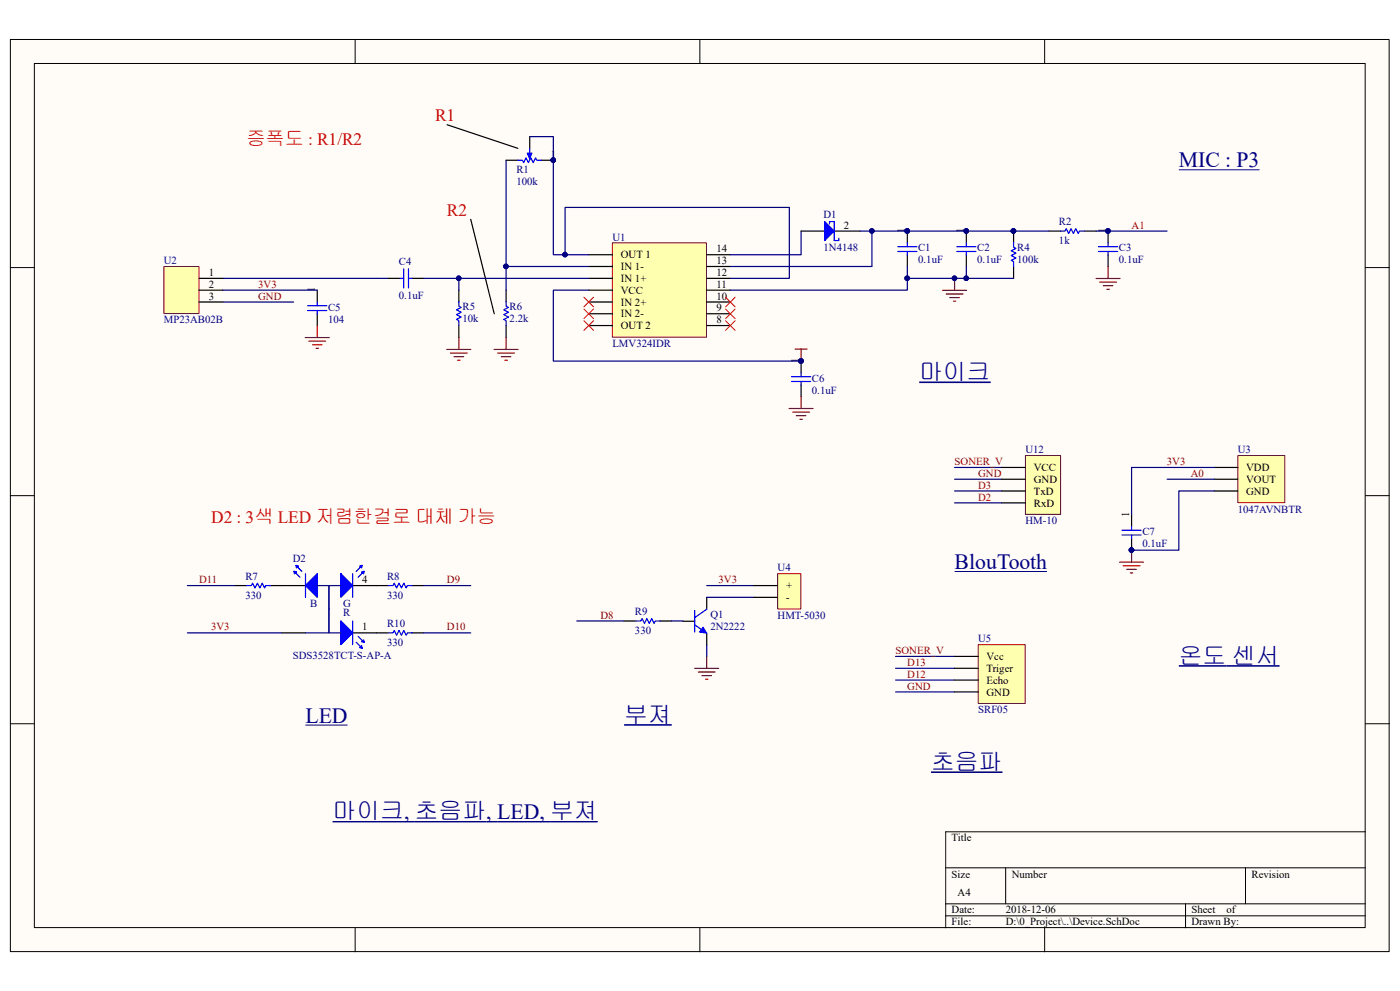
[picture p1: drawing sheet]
<svg xmlns="http://www.w3.org/2000/svg" width="297mm" height="210mm" viewBox="0 0 297 210" stroke-linecap="round" stroke-linejoin="round" font-family="sans-serif">
<g fill="#fffcf8" stroke="#000" stroke-width=".21">
<path d="M2.2 8.4h292.2v193.2h-292.2z" fill-rule="evenodd"/>
<path d="M7.3 13.4h282v183.1h-282z" fill-rule="evenodd"/>
</g>
<g fill="none" stroke="#000" stroke-width=".21">
<path d="M75.3 8.4v5M148.3 8.4v5M221.4 8.4v5M2.2 56.7h5.1M289.4 56.7h5M2.2 105h5.1M289.4 105h5M2.2 153.3h5.1M289.4 153.3h5M289.4 176.2h-89v20.3M75.3 196.5v5.1M148.3 196.5v5.1"/>
<path d="M200.4 183.8h89M200.4 191.4h89M200.4 194h89M213.1 183.8v7.6M221.4 196.5v5.1M251.2 191.4v5.1M263.9 183.8v7.6"/>
</g>
<path d="M129.8 51.4h19.9v20h-19.9z" fill-rule="evenodd" fill="#ffffb0" stroke="#800000" stroke-width=".21"/>
<g fill="none" stroke="#000" stroke-width=".25">
<path d="M94.7 26.4l15 5M82.2 59h2.5M87.2 59h2.5M99.8 46.5l4.9 20M124.8 54h5M124.8 56.4h5M124.8 59h5M149.8 54h5M149.8 56.4h5M149.8 59h5M169.8 48.9h5M176.8 48.9h5.5"/>
<path d="M192.3 48.9v2.5M192.3 54v2.4M204.8 48.9v2.5M204.8 54v2.4M214.8 48.9v2.5M214.8 56.4v2.6M222.3 48.9h2.5M229.8 48.9h2.5M234.8 48.9v2.5M234.8 54v2.4M97.2 61.5v2.5M97.2 69v2.5"/>
<path d="M107.3 61.5v2.5M107.3 69v2.5M124.8 61.5h5M124.8 64h5M124.8 66.5h5M124.8 69h5M149.8 61.5h5M149.8 64h5M149.8 66.5h5M149.8 69h5M169.8 76.5v2.5M169.8 81.5v2.5"/>
</g>
<g fill="none" stroke="#00f" stroke-width=".25">
<path d="M84.8 59h.8M85.6 56.9v4.1M86.6 56.9v4.1M86.6 59h.7M190.2 53.3h4.1M190.2 52.2h4.1M192.3 51.5v.7M192.3 53.3v.7M202.8 53.3h4M202.8 52.2h4M204.8 51.5v.7M204.8 53.3v.7"/>
<path d="M214.8 51.3v1.1l.5 .2-1 .5 1 .5-1 .5 1 .5-1 .5 .5 .3v1M224.7 48.9h1l.3-.5 .5 1.1 .5-1.1 .5 1.1 .5-1.1 .5 1.1 .2-.6h1.1M232.8 53.3h4.1M232.8 52.2h4.1M234.8 51.5v.7M234.8 53.3v.7M97.2 63.8v1.1l.5 .2-1 .5 1 .5-1 .5 1 .6-1 .5 .5 .2v1M107.3 63.8v1.1l.5 .2-1.1 .5 1.1 .5-1.1 .5 1.1 .6-1.1 .5 .6 .2v1M167.7 79.8h4.1M169.8 79v.8M167.7 80.8h4.1M169.8 80.8v.8"/>
</g>
<g fill="none" stroke="#800000" stroke-width=".25">
<path d="M202.3 59v2.5M232.3 59h5.1M233 59.8h3.6M234.8 56.4v2.6M94.7 74h5.1M95.5 74.8h3.5M96.2 75.5h2.1M97 76.3h.5M97.2 71.5v2.5M104.7 74h5.1M105.5 74.8h3.5M106.2 75.5h2.1"/>
<path d="M107 76.3h.5M107.3 71.5v2.5M168.5 73.9h2.5M169.8 73.9v2.6M199.8 61.5h5M200.5 62.3h3.6M201.3 63h2M202 63.8h.5M233.8 60.5h2M234.6 61.3h.5M167.2 86.5h5.1M168 87.3h3.5"/>
<path d="M168.7 88.1h2.1M169.5 88.8h.5M169.8 84v2.5"/>
</g>
<path d="M107.3 33.9v27.6M89.7 59h35.1M97.2 59v2.5M107.3 56.4h17.5M119.8 54v-10.1h47.5v15.1h-12.5M169.8 48.9v5.1h-15M184.8 48.9v7.5h-30M192.3 56.4v2.6h22.5M192.3 59v2.5h-37.5M204.8 56.4v2.6M232.3 48.9h15M124.8 61.5h-7.5v15h52.5" fill="none" stroke="#000080" stroke-width=".25"/>
<g fill="#000080" stroke="#000080" stroke-width=".21">
<circle cx="97.2" cy="58.9" r=".48"/>
<circle cx="107.2" cy="56.4" r=".49"/>
<circle cx="192.2" cy="48.9" r=".49"/>
<circle cx="204.8" cy="48.9" r=".48"/>
<circle cx="214.8" cy="48.9" r=".49"/>
<circle cx="184.8" cy="48.9" r=".48"/>
<circle cx="204.8" cy="58.9" r=".48"/>
<circle cx="202.3" cy="58.9" r=".48"/>
<circle cx="169.7" cy="76.5" r=".48"/>
<circle cx="119.7" cy="53.9" r=".48"/>
<circle cx="192.2" cy="58.9" r=".49"/>
<circle cx="234.8" cy="48.9" r=".48"/>
</g>
<path d="M123.7 63l2.1 2M123.7 65.4l2.1 2.1M123.7 67.9l2.1 2.1M125.8 63l-2.1 2M125.8 65.4l-2.1 2.1M125.8 67.9l-2.1 2.1M153.8 67.9l2 2.1M153.8 65.4l2 2.1M153.8 63l2 2M155.8 67.9l-2 2.1M155.8 65.4l-2 2.1M155.8 63l-2 2" fill="none" stroke="#f00" stroke-width=".21"/>
<path d="M194.8 81h15.1" fill="none" stroke="#000080" stroke-width=".34"/>
<path d="M249.8 36h17.1" fill="none" stroke="#000080" stroke-width=".21"/>
<path d="M174.8 46.9l2 2-2 2.1z" fill="#00f"/>
<path d="M174.8 46.9l2 2-2 2.1zM175.8 47.4v-.5h1v4.1h1v-.6" fill="none" stroke="#00f" stroke-width=".25"/>
<path d="M182.3 48.9h40" fill="none" stroke="#000080" stroke-width=".25"/>
<g fill="#000080" stroke="#000080" stroke-width=".21">
<circle cx="184.8" cy="48.9" r=".48"/>
<circle cx="192.2" cy="48.9" r=".49"/>
<circle cx="204.8" cy="48.9" r=".48"/>
<circle cx="214.8" cy="48.9" r=".49"/>
<circle cx="117.2" cy="33.9" r=".48"/>
</g>
<path d="M107.3 33.9h2.5M112.3 28.9v2.6M114.7 33.9h2.6" fill="none" stroke="#000" stroke-width=".25"/>
<path d="M111.7 32.4h1l-.5 1.3z" fill="#00f"/>
<path d="M111.7 32.4h1l-.5 1.3z" fill="none" stroke="#00f" stroke-width=".21"/>
<g fill="none" stroke="#00f" stroke-width=".25">
<path d="M109.7 33.9h1l.3 .6 .5-1.1 .5 1.1 .5-1.1 .5 1.1 .5-1.1 .3 .5h1M112.3 31.5v1M62.7 119.8l.1 .5 .4-.4-.5-.1 1.3 1.2M76.7 119.8l-.1 .5-.4-.4 .5-.1-1.2 1.2M52.3 124h1l.2-.5 .5 1 .5-1 .6 1 .5-1 .5 1 .2-.5h1M62.3 121l.1 .5 .4-.4-.5-.1 1.3 1.3M64.7 121.5v5M67.1 121.8v4.4l-2.2-2.2zM67.2 121.5v5l-2.5-2.5zM72.2 121.5l2.5 2.5-2.5 2.5zM72.2 131.5l2.5 2.5-2.5 2.5zM72.4 121.8l2.1 2.2-2.1 2.2z"/>
<path d="M72.4 131.8l2.1 2.2-2.1 2.2v-4.3M74.7 121.5v5M74.7 131.5v5M75.5 136l1.2 1.3-.5-.1 .4-.4 .1 .5M75.9 134.8l1.3 1.3-.6-.2 .5-.4 .1 .6M77.2 121l-.1 .5-.5-.4 .6-.1-1.3 1.3M82.3 124h1l.2-.5 .6 1 .5-1 .5 1 .5-1 .5 1 .2-.5h1.1M82.3 134h1l.2-.5 .6 1.1 .5-1.1 .5 1.1 .5-1.1 .5 1.1 .2-.6h1.1M147.2 132.3l2.6 1.8M147.2 129.3v4.6M149.8 129l-2.6 1.8"/>
</g>
<g fill="#000080" stroke="#000080" stroke-width=".21">
<circle cx="117.2" cy="33.9" r=".48"/>
<circle cx="119.7" cy="53.9" r=".48"/>
</g>
<path d="M112.3 28.9h5v25.1h7.5M47.2 59h32.5M47.2 64h15M39.7 134h20M89.7 134h10.1M89.7 124h10.1M189.8 139h12.5M189.8 141.6h12.5M189.8 144h12.5M189.8 146.6h12.5" fill="none" stroke="#000080" stroke-width=".25"/>
<path d="M49.7 124h2.5M57.2 124h7.5M59.7 134h5M74.7 124h7.5M74.7 134h7.5M87.2 124h2.5M87.2 134h2.5M144.7 131.6h2.5M149.8 126.5v2.5M149.8 134.1v2.5" fill="none" stroke="#000" stroke-width=".25"/>
<path d="M65.8 123.9l.7-.7v1.5zM67 122.2l-1.8 1.8 1.7 1.7v-3.4M72.5 122.2l1.8 1.8-1.7 1.7-.1-3.4M72.5 132.2l1.8 1.8-1.7 1.7-.1-3.4M72.9 123.2l.8 .7-.8 .8zM72.9 133.2l.8 .7-.8 .8z" fill="none" stroke="#00f" stroke-width=".76"/>
<path d="M67.2 124h2.5v5M69.7 129v5h2.5M69.7 129v5h-5M72.2 124h-2.5v5" fill="none" stroke="#0c0087" stroke-width=".25"/>
<path d="M149 132.9l.8 1.2-1.6-.2z" fill="#00f"/>
<path d="M149 132.9l.8 1.2-1.6-.2z" fill="none" stroke="#00f" stroke-width=".21"/>
<path d="M64.7 71.5h5.1M65.4 72.3h3.6M66.2 73h2M67 73.8h.5M67.2 69v2.5M149.8 139v2.6M147.2 141.6h5.1M148 142.3h3.5M148.8 143.1h2M149.5 143.9h.5" fill="none" stroke="#800000" stroke-width=".25"/>
<path d="M67.2 61.5v2.5M67.2 66.5v2.5M132.3 131.5h2.5M139.8 131.5h2.5" fill="none" stroke="#000" stroke-width=".25"/>
<path d="M65.2 65.8h4.1M65.2 64.8h4.1M67.2 64v.8M67.2 65.8v.7M134.8 131.5h1l.3-.5 .5 1 .5-1 .5 1 .5-1 .5 1 .3-.5h1" fill="none" stroke="#00f" stroke-width=".25"/>
<path d="M70.5 174h56.2" fill="none" stroke="#000080" stroke-width=".3"/>
<path d="M202.3 121.1h19.6M64.7 153.6h9" fill="none" stroke="#000080" stroke-width=".21"/>
<path d="M132.3 153.5h10.1M197.3 163.6h15.1" fill="none" stroke="#000080" stroke-width=".34"/>
<path d="M47.2 61.5h20M202.3 99h10M202.3 106.5h10M202.3 104h10M202.3 101.5h10M39.7 124h10M122.2 131.5h10.1M142.3 131.5l2.4 .1M149.8 124h10M149.8 126.5h10M149.8 136.6v2.4" fill="none" stroke="#000080" stroke-width=".25"/>
<path d="M164.8 121.5h4.9v7.5h-4.9z" fill-rule="evenodd" fill="#ffffb0" stroke="#800000" stroke-width=".21"/>
<path d="M159.8 126.5h5M159.8 124h5" fill="none" stroke="#000" stroke-width=".25"/>
<path d="M262.3 96.5h10v10h-10z" fill-rule="evenodd" fill="#ffffb0" stroke="#800000" stroke-width=".21"/>
<path d="M257.3 99h5M239.8 109v2.5M239.8 114v2.5M257.3 101.5h5M257.3 104h5" fill="none" stroke="#000" stroke-width=".25"/>
<path d="M249.8 141h21.4" fill="none" stroke="#000080" stroke-width=".34"/>
<circle cx="239.8" cy="116.5" r=".48" fill="#000080" stroke="#000080" stroke-width=".21"/>
<path d="M237.8 113.3h4M237.8 112.3h4M239.8 111.5v.8M239.8 113.3v.8" fill="none" stroke="#00f" stroke-width=".25"/>
<path d="M79.7 59h2.5M257.3 99h-17.5v10M247.3 101.5h10M257.3 104h-7.5v12.5h-10" fill="none" stroke="#000080" stroke-width=".25"/>
<path d="M237.3 119.1h5M238 119.8h3.6M239.8 116.5v2.6M238.8 120.6h2M239.5 121.4h.6" fill="none" stroke="#800000" stroke-width=".25"/>
<path d="M34.7 56.4h7.5v10h-7.5z" fill-rule="evenodd" fill="#ffffb0" stroke="#800000" stroke-width=".21"/>
<path d="M42.2 59h5M42.2 61.5h5M42.2 64h5" fill="none" stroke="#000" stroke-width=".25"/>
<path d="M207.3 136.5h10v12.5h-10z" fill-rule="evenodd" fill="#ffffb0" stroke="#800000" stroke-width=".21"/>
<path d="M202.3 139h5M202.3 141.6h5M202.3 144h5M202.3 146.6h5" fill="none" stroke="#000" stroke-width=".25"/>
<path d="M217.3 96.5h7.5v12.5h-7.5z" fill-rule="evenodd" fill="#ffffb0" stroke="#800000" stroke-width=".21"/>
<path d="M212.3 99h5M212.3 101.5h5M212.3 104h5M212.3 106.5h5" fill="none" stroke="#000" stroke-width=".25"/>
<g font-size="5" fill="#000080">
<text x="194.8" y="80.5">마이크</text>
<text x="249.8" y="140.6">온도 센서</text>
<text x="132.3" y="153.1">부져</text>
<text x="197.3" y="163.1">초음파</text>
<text x="70.5" y="173.6">마이크, 초음파, LED, 부져</text>
</g>
<g font-size="4.6" fill="#000080">
<text x="249.8" y="35.5">MIC : P3</text>
<text x="202.3" y="120.5">BlouTooth</text>
<text x="64.7" y="153.1">LED</text>
</g>
<text font-size="4.1" fill="#f00" x="52.2" y="30.6">증폭도 : R1/R2</text>
<g font-size="3.7" fill="#f00">
<text x="92.2" y="25.6">R1</text>
<text x="94.7" y="45.7">R2</text>
<text x="44.7" y="110.7">D2 : 3색 LED 저렴한걸로 대체 가능</text>
</g>
<g font-size="2.3">
<text x="116.8" y="33.4">1</text>
<text x="151.8" y="53.4">14</text>
<text x="178.8" y="48.4">2</text>
<text x="191.8" y="49.4" transform="rotate(-90 191.8 49.4)">1</text>
<text x="204.3" y="49.4" transform="rotate(-90 204.3 49.4)">1</text>
<text x="234.3" y="49.4" transform="rotate(-90 234.3 49.4)">1</text>
<text x="44.2" y="58.5">1</text>
<text x="131.6" y="54.7">OUT 1</text>
<text x="131.6" y="57.2">IN 1-</text>
<text x="131.6" y="59.7">IN 1+</text>
<text x="151.8" y="58.5">12</text>
<text x="151.8" y="56">13</text>
<text x="44.2" y="61">2</text>
<text x="44.2" y="63.5">3</text>
<text x="66.7" y="61.9" transform="rotate(-90 66.7 61.9)">1</text>
<text x="131.6" y="62.2">VCC</text>
<text x="131.6" y="64.7">IN 2+</text>
<text x="151.8" y="66">9</text>
<text x="151.8" y="63.5">10</text>
<text x="151.8" y="61">11</text>
<text x="131.6" y="67.2">IN 2-</text>
<text x="131.6" y="69.7">OUT 2</text>
<text x="151.8" y="68.5">8</text>
<text x="169.3" y="77" transform="rotate(-90 169.3 77)">1</text>
<text x="219.1" y="99.8">VCC</text>
<text x="264.1" y="99.8">VDD</text>
<text x="219.1" y="102.3">GND</text>
<text x="219.1" y="104.8">TxD</text>
<text x="219.1" y="107.3">RxD</text>
<text x="264.1" y="102.3">VOUT</text>
<text x="264.1" y="104.8">GND</text>
<text x="239.3" y="109.5" transform="rotate(-90 239.3 109.5)">1</text>
<text x="76.8" y="123.5">4</text>
<text x="166.6" y="124.8">+</text>
<text x="166.6" y="127.3">-</text>
<text x="76.8" y="133.5">1</text>
<text x="209.1" y="139.8">Vcc</text>
<text x="209.1" y="142.3">Triger</text>
<text x="209.1" y="144.8">Echo</text>
<text x="209.1" y="147.3">GND</text>
<text x="201.7" y="178.2">Title</text>
<text x="201.7" y="185.9">Size</text>
<text x="214.4" y="185.9">Number</text>
<text x="265.2" y="185.9">Revision</text>
<text x="202.9" y="189.7">A4</text>
<text x="201.7" y="193.5">Date:</text>
<text x="201.7" y="196">File:</text>
<text x="213.1" y="193.5">2018-12-06</text>
<text x="213.1" y="196">D:\0_Project\..\Device.SchDoc</text>
<text x="252.5" y="193.5">Sheet</text>
<text x="252.5" y="196">Drawn By:</text>
<text x="259.9" y="193.5">of</text>
</g>
<g font-size="2.3" fill="#000080">
<text x="109.4" y="36.7">R1</text>
<text x="109.4" y="39.3">100k</text>
<text x="174.5" y="46.2">D1</text>
<text x="224.4" y="47.7">R2</text>
<text x="129.8" y="50.9">U1</text>
<text x="174.5" y="53.3">1N4148</text>
<text x="194.6" y="53.3">C1</text>
<text x="207.1" y="53.3">C2</text>
<text x="215.6" y="53.1">R4</text>
<text x="224.4" y="51.7">1k</text>
<text x="237.1" y="53.3">C3</text>
<text x="34.7" y="56">U2</text>
<text x="84.5" y="56.2">C4</text>
<text x="194.6" y="55.8">0.1uF</text>
<text x="207.1" y="55.8">0.1uF</text>
<text x="215.6" y="55.7">100k</text>
<text x="237.1" y="55.8">0.1uF</text>
<text x="69.5" y="65.8">C5</text>
<text x="84.5" y="63.3">0.1uF</text>
<text x="98" y="65.6">R5</text>
<text x="108" y="65.6">R6</text>
<text x="34.7" y="68.5">MP23AB02B</text>
<text x="69.5" y="68.3">104</text>
<text x="98" y="68.2">10k</text>
<text x="108" y="68.2">2.2k</text>
<text x="129.8" y="73.5">LMV324IDR</text>
<text x="172.1" y="80.8">C6</text>
<text x="172.1" y="83.4">0.1uF</text>
<text x="217.3" y="96">U12</text>
<text x="262.3" y="96">U3</text>
<text x="217.3" y="111.1">HM-10</text>
<text x="242.1" y="113.3">C7</text>
<text x="262.3" y="108.6">1047AVNBTR</text>
<text x="62" y="119">D2</text>
<text x="242.1" y="115.9">0.1uF</text>
<text x="52" y="122.8">R7</text>
<text x="82" y="122.8">R8</text>
<text x="164.8" y="121">U4</text>
<text x="52" y="126.8">330</text>
<text x="65.7" y="128.5">B</text>
<text x="72.7" y="130.5">R</text>
<text x="72.7" y="128.5">G</text>
<text x="82" y="126.8">330</text>
<text x="134.6" y="130.3">R9</text>
<text x="150.5" y="130.8">Q1</text>
<text x="164.8" y="131.1">HMT-5030</text>
<text x="82" y="132.8">R10</text>
<text x="82" y="136.8">330</text>
<text x="134.6" y="134.3">330</text>
<text x="150.5" y="133.4">2N2222</text>
<text x="207.3" y="136">U5</text>
<text x="62" y="139.6">SDS3528TCT-S-AP-A</text>
<text x="207.3" y="151.1">SRF05</text>
</g>
<g font-size="2.3" fill="#800000">
<text x="239.8" y="48.4">A1</text>
<text x="54.7" y="61">3V3</text>
<text x="54.7" y="63.5">GND</text>
<text x="202.3" y="98.5">SONER_V</text>
<text x="207.3" y="101">GND</text>
<text x="247.3" y="98.5">3V3</text>
<text x="252.3" y="101">A0</text>
<text x="207.3" y="106">D2</text>
<text x="207.3" y="103.5">D3</text>
<text x="42.2" y="123.5">D11</text>
<text x="94.7" y="123.5">D9</text>
<text x="152.3" y="123.5">3V3</text>
<text x="127.2" y="131">D8</text>
<text x="44.7" y="133.5">3V3</text>
<text x="94.7" y="133.5">D10</text>
<text x="189.8" y="138.5">SONER_V</text>
<text x="192.3" y="143.6">D12</text>
<text x="192.3" y="141.1">D13</text>
<text x="192.3" y="146.1">GND</text>
</g>
</svg>
